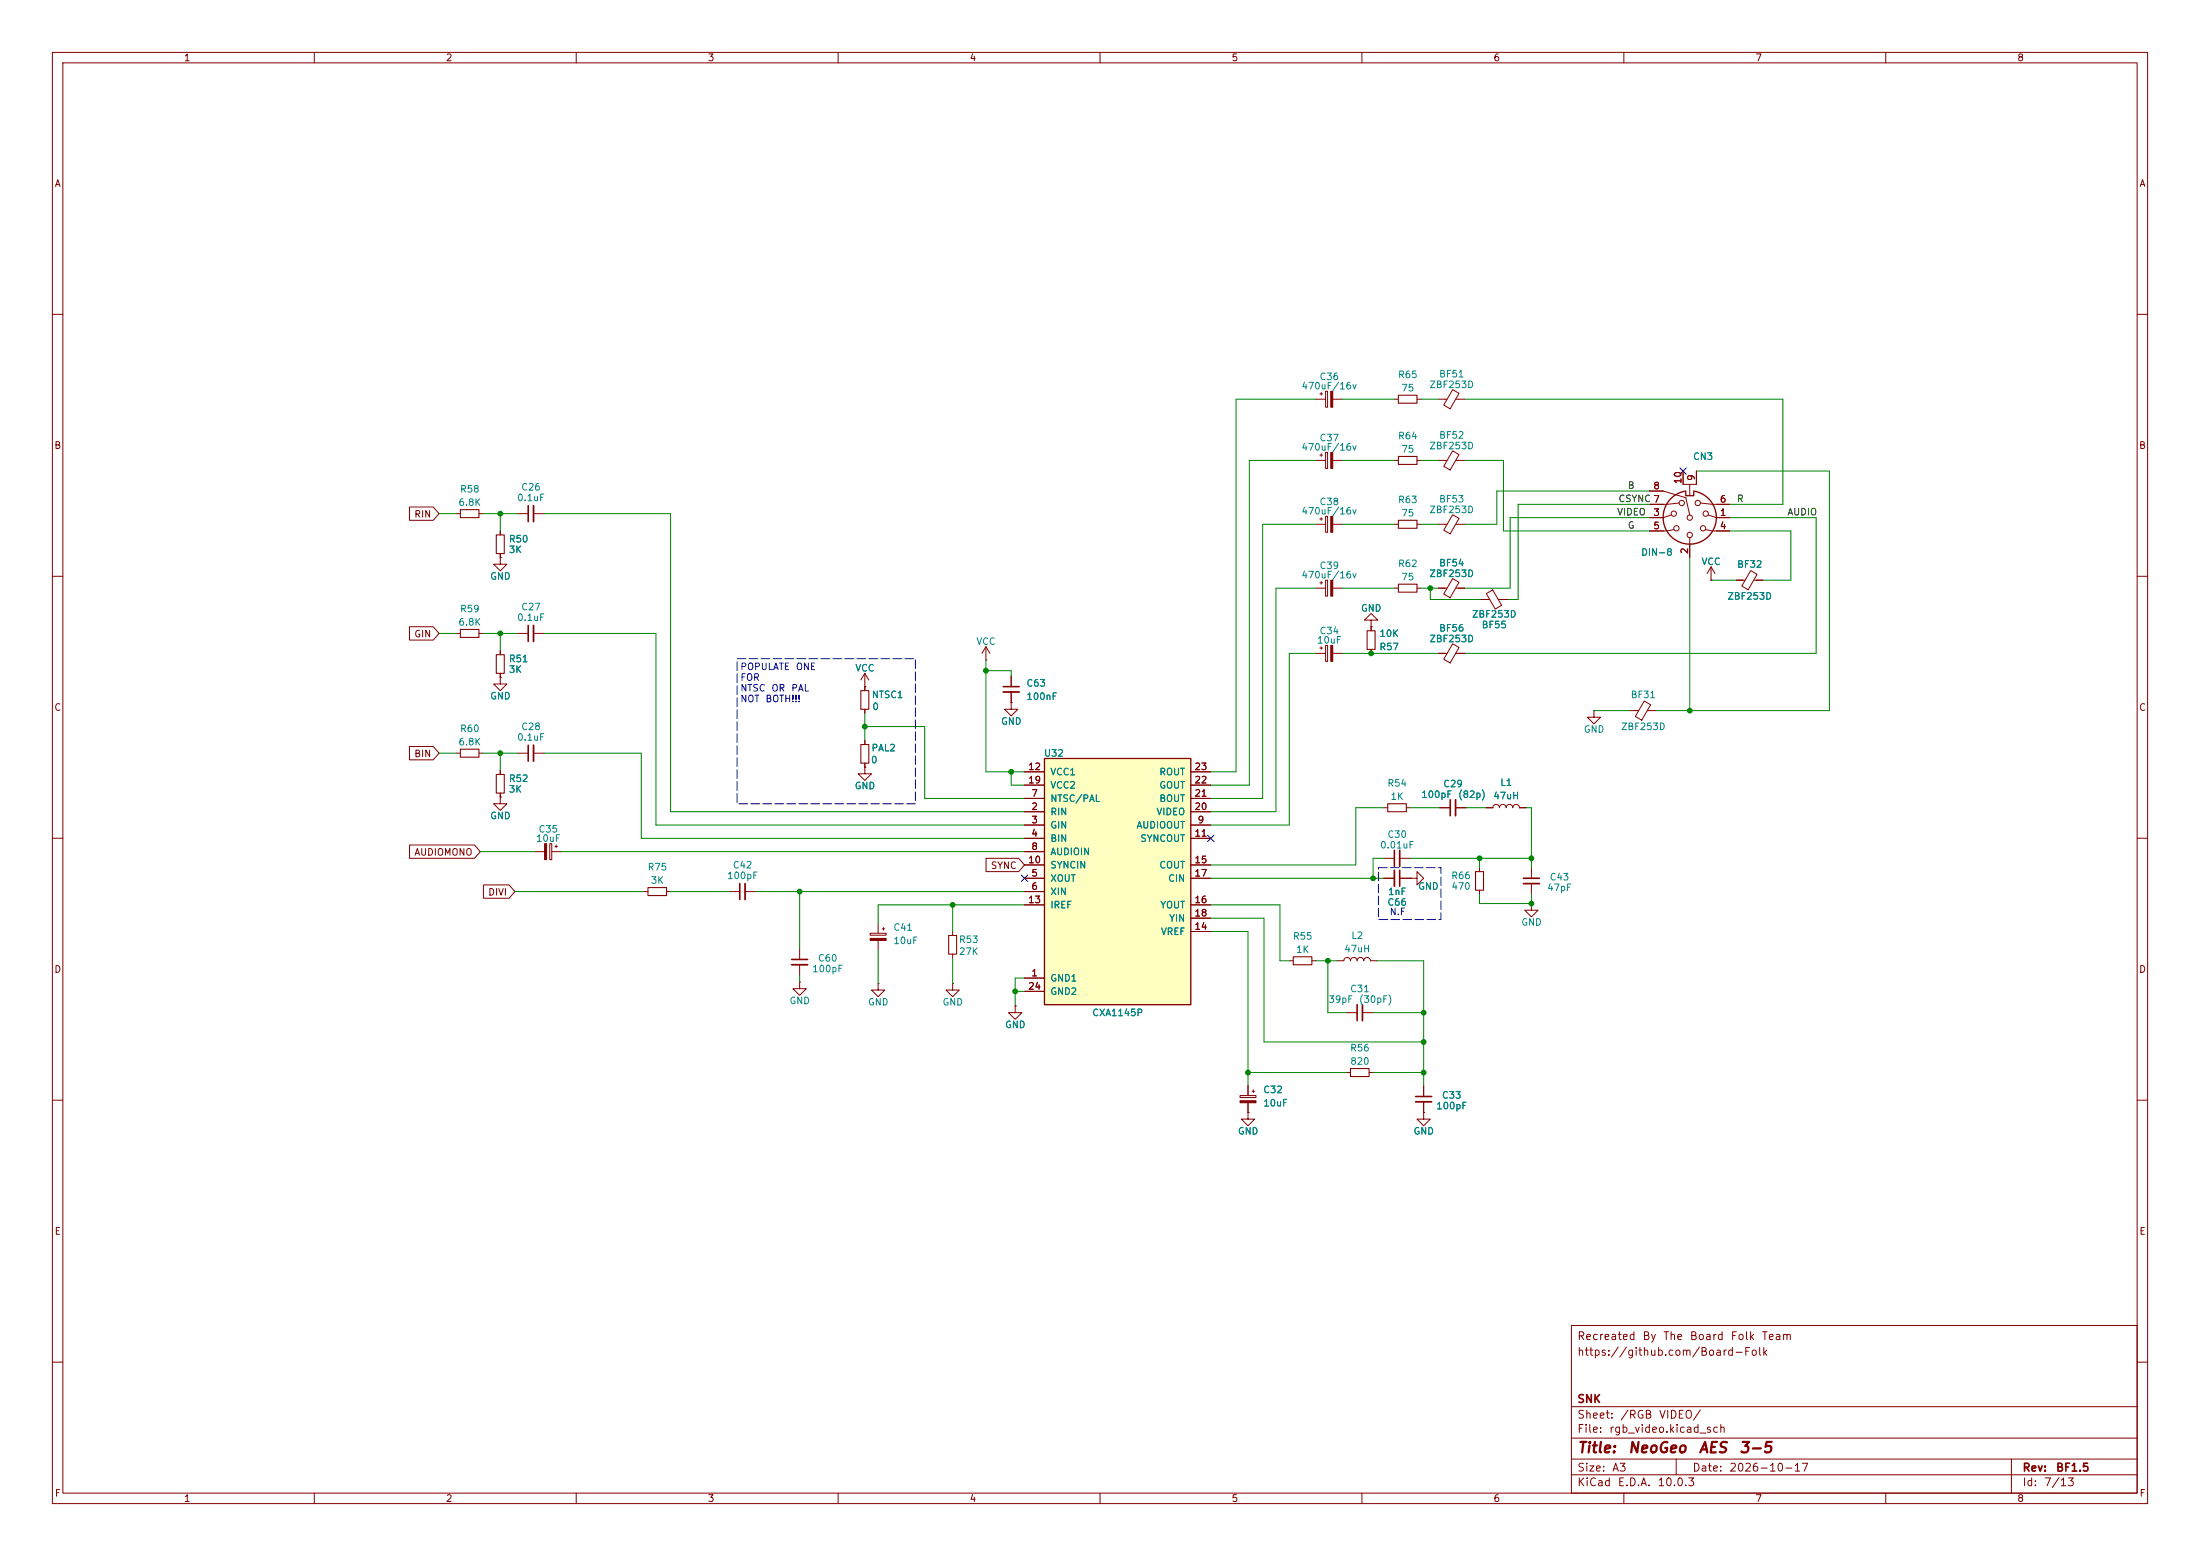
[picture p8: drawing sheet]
<svg xmlns="http://www.w3.org/2000/svg" width="420mm" height="297mm" viewBox="0 0 420 297" stroke-linecap="round" stroke-linejoin="round" font-family="sans-serif">
<g fill="none" stroke="#840000" stroke-width=".19">
<path d="M10 10h400v277h-400zM12 12h396v273h-396zM60 10v2M110 10v2M160 10v2M210 10v2M260 10v2M310 10v2M360 10v2M10 60h2M408 60h2M87.1 98h.8"/>
<path d="M91.4 98h.8M251.2 87.9h1.9M252 99.1h.5M252 86.9h.5M252.2 86.6v.5M252.2 98.8v.5M253.1 98.6h.3v3h-.3zM253.1 86.4h.3v3h-.3zM254.4 87.9h1.9M10 110h2M251.2 100.1h1.9M251.2 112.3h1.9"/>
<path d="M252 111.3h.5M252.2 111v.5M253.1 110.7h.3v3.1h-.3zM254.4 100.1h1.9M254.4 112.3h1.9M408 110h2M165.1 131.1h.1M165.1 128.5l-.8 1.3M165.1 128.5l.8 1.3M165.1 128.5v3.3M165.1 135.4v.7M188.2 126h.1"/>
<path d="M188.2 123.4l-.7 1.3M188.2 123.4l.8 1.3M188.2 123.4v2.6M193 134.1v1.3h1.3l-1.3 1.3-1.2-1.3h1.2M193 134.1h.1M193 129v2.1M193 132.1v2M10 160h2M165.1 146.4v1.3h1.3l-1.3 1.3-1.3-1.3h1.3M165.1 146.4h.1M165.1 141.4v.7M165.1 145.7v.7"/>
<path d="M408 160h2M122.9 170.2h.8M127.3 170.2h.7M166.1 178.1h3.1v.4h-3.1zM167.6 176.3v1.8M167.6 179.5v1.9M168.4 177.3h.5M168.7 177v.5M152.7 187.5v1.2h1.2l-1.2 1.3-1.3-1.3h1.3M152.7 187.5h.1M152.7 181.1v2M152.7 184.2v2"/>
<path d="M167.6 187.7v1.3h1.3l-1.3 1.2-1.2-1.2h1.2M167.6 187.7h.1M181.9 187.7v1.3h1.2l-1.2 1.2-1.3-1.2h1.3M181.9 187.7h.1M193.8 192v1.3h1.3l-1.3 1.3-1.3-1.3h1.3M193.8 192h.1M10 210h2M236.7 209.1h3.1v.4h-3.1zM238.3 207.3v1.8M238.3 210.5v1.8M239 208.3h.5M239.3 208v.5"/>
<path d="M408 210h2M300 253h108v32h-108zM10 260h2M300 278.5h108M300 274.5h108M300 268.5h108M320 278.5v3M384 278.5v6.5M408 260h2M60 285v2M110 285v2M160 285v2"/>
<path d="M210 285v2M260 285v2M300 281.5h108M310 285v2M360 285v2"/>
</g>
<g fill="#840000" stroke="#840000" stroke-width=".19">
<path d="M236.7 210.1h3.1v.4h-3.1z"/>
<path d="M166.1 179.1h3.1v.4h-3.1z"/>
<path d="M254.1 98.6h.3v3h-.3z"/>
<path d="M254.1 110.7h.3v3.1h-.3z"/>
<path d="M254.1 86.4h.3v3h-.3z"/>
</g>
<path d="M87.9 97.3h3.5v1.5h-3.5zM164.3 131.8h1.6v3.6h-1.6zM164.3 142.1h1.6v3.6h-1.6zM123.7 169.4h3.6v1.5h-3.6z" fill="none" stroke="#840000" stroke-width=".2"/>
<path d="M191.5 131.1h3.1M151.1 183.1h3.1" fill="none" stroke="#840000" stroke-width=".3"/>
<path d="M191.5 132.1h3.1M151.1 184.2h3.1" fill="none" stroke="#840000" stroke-width=".33"/>
<path d="M199.4 144.8h27.9v47h-27.9z" fill="#ffffc2"/>
<path d="M321.8 93.9v.7h1.5v-.7M323.3 93.7a5.1 5.1 0 0 1 3.6 7.8 5.1 5.1 0 0 1-8.6 0 5.1 5.1 0 0 1 3.5-7.8M199.4 144.8h27.9v47h-27.9z" fill="none" stroke="#840000" stroke-width=".25"/>
<g fill="none" stroke="#840000" stroke-width=".19">
<path d="M251.2 76.2h1.9M252 75.2h.5M252.2 74.9v.5M253.1 74.7h.3v3h-.3zM254.4 76.2h1.9M266.2 76.2h.8M270.5 76.2h.8M274.6 76.2h1.6M277.3 74.4l1.2 .7-1.7 2.9-1.2-.7zM277.9 76.2h1.8M78.2 96.8h4.5l1.1 1.2-1.1 1.3h-4.5zM98.8 98h2"/>
<path d="M101.9 98h2M266.2 87.9h.8M270.5 87.9h.8M274.6 87.9h1.6M277.3 98.2l1.2 .8-1.7 2.9-1.2-.7zM277.3 86.1l1.2 .7-1.7 2.9-1.2-.7zM277.9 87.9h1.8M315 93.7h2.5l4.3 1.3 .8 3.3M319 98.3l-1.5 .5h-2.5M320.5 96l-2.2 .3h-3.3M321.3 89.9v2.6h2.5v-2.6M322.6 92.5v2"/>
<path d="M324.6 96l2.3 .3h3.3M326.1 98.3l1.6 .5h2.5M78.2 119.6h4.5l1.1 1.3-1.1 1.3h-4.5zM95.5 106.4v1.3h1.3l-1.3 1.3-1.3-1.3h1.3M95.5 106.4h.1M95.5 101.3v.8M95.5 105.7v.7M261.7 118.4h-1.2l1.2-1.3 1.3 1.3h-1.3v1.2M261.7 119.6h.1M261.7 119.6v.8M266.2 112.3h.8M266.2 100.1h.8"/>
<path d="M270.5 112.3h.8M270.5 100.1h.8M274.6 112.3h1.6M274.6 100.1h1.6M277.3 110.4l1.2 .8-1.7 2.9-1.2-.7zM277.9 112.3h1.8M277.9 100.1h1.8M282.7 114.4h1.7M283.7 113.3l1.3-.7 1.7 2.9-1.3 .8zM286 114.4h1.8M319.5 101.1l-1.2 .2h-3.3M322.6 102.6v3.8"/>
<path d="M325.6 101.1l1.3 .2h3.3M326.6 110.7h.1M326.6 108.2l-.7 1.3M326.6 108.2l.8 1.3M326.6 108.2v2.5M331.5 110.7h1.6M334.2 108.9l1.2 .7-1.7 3-1.2-.7zM334.8 110.7h1.7M87.1 120.9h.8M91.4 120.9h.8M95.5 129.3v1.3h1.3l-1.3 1.2-1.3-1.2h1.3M95.5 129.3h.1"/>
<path d="M95.5 124.2v.8M95.5 128.5v.8M98.8 120.9h2M101.9 120.9h2M165.1 131.1h.1M165.1 131.1v.7M165.1 135.4v.7M193 134.1h.1M193 129v2.1M193 132.1v2M251.2 124.7h1.9M252 123.7h.5"/>
<path d="M252.2 123.4v.6M253.1 123.2h.3v3h-.3zM254.4 124.7h1.9M261.7 124v.7M274.6 124.7h1.6M277.3 122.9l1.2 .7-1.7 2.9-1.2-.7zM277.9 124.7h1.8M304.3 135.6v1.3h1.3l-1.3 1.3-1.3-1.3h1.3M304.3 135.6h.1M311.1 135.6h1.7M313.9 133.8l1.2 .7-1.7 3-1.2-.7zM314.5 135.6h1.7"/>
<path d="M78.2 142.5h4.5l1.1 1.3-1.1 1.2h-4.5zM87.1 143.8h.8M91.4 143.8h.8M95.5 152.1v1.3h1.3l-1.3 1.3-1.3-1.3h1.3M95.5 152.1h.1M95.5 147.1v.7M95.5 151.4v.7M98.8 143.8h2M101.9 143.8h2M165.1 146.4h.1M165.1 141.4v.7M165.1 145.7v.7"/>
<path d="M195.6 154.9h3.8M195.6 157.5h3.8M195.6 152.4h3.8M195.6 147.3h3.8M195.6 149.9h3.8M227.3 154.9h3.8M227.3 157.5h3.8M227.3 152.4h3.8M227.3 147.3h3.8M227.3 149.9h3.8M264.2 154.2h.7M268.5 154.2h.7"/>
<path d="M274.8 154.2h2.1M277.9 154.2h2M283.7 154.2h1.3a.64 .64 0 0 1 .6-.7 .64 .64 0 0 1 .7 .7 .64 .64 0 0 1 .6-.7 .64 .64 0 0 1 .6 .7 .64 .64 0 0 1 .7-.7 .64 .64 0 0 1 .6 .7 .64 .64 0 0 1 .6-.7 .64 .64 0 0 1 .7 .7h1.2M78.2 161.3h12.4l1.1 1.3-1.1 1.2h-12.4zM92.3 168.9h4.9l1.1 1.3-1.1 1.3h-4.9zM102.1 162.6h1.9M105 161h.3v3.1h-.3zM105.3 162.6h1.9M105.9 161.5h.5M106.2 161.3v.5M139.2 170.2h2M142.2 170.2h2.1"/>
<path d="M181.9 177.8v.8M188.2 163.8h6.3l1.1 1.3-1.1 1.3h-6.3zM195.6 160h3.8M195.6 167.6h3.8M195.6 170.2h3.8M195.6 162.6h3.8M195.6 165.1h3.8M195.6 172.7h3.8M227.3 160h3.8M227.3 167.6h3.8M227.3 165.1h3.8M227.3 172.7h3.8"/>
<path d="M227.3 177.8h3.8M227.3 175.3h3.8M264.2 167.6h2M264.2 163.8h2M267.2 167.6h2M267.2 163.8h2M269.2 167.6h1.3v-1.2l1.3 1.2-1.3 1.3v-1.3M269.2 167.6h.1M282.4 165.6v.8M282.4 169.9v.8M292.4 172.5v1.2h1.2l-1.2 1.3-1.3-1.3h1.3M292.4 172.5h.1"/>
<path d="M292.4 165.6v2M292.4 168.7v2M181.9 182.1v.8M193.8 192h.1M195.6 186.7h3.8M195.6 189.2h3.8M246.1 183.4h.8M250.4 183.4h.8M255.3 183.4h1.2a.64 .64 0 0 1 .7-.6 .64 .64 0 0 1 .6 .6 .64 .64 0 0 1 .6-.6 .64 .64 0 0 1 .7 .6 .64 .64 0 0 1 .6-.6 .64 .64 0 0 1 .6 .6 .64 .64 0 0 1 .7-.6 .64 .64 0 0 1 .6 .6h1.3M257 193.3h2.1M260.1 193.3h2M238.3 212.3v1.3h1.2l-1.2 1.3-1.3-1.3h1.3"/>
<path d="M238.3 212.3h.1M238.3 207.3v1.8M238.3 210.5v1.8M257 204.7h.8M261.4 204.7h.7M271.8 212.3v1.3h1.2l-1.2 1.3-1.3-1.3h1.3M271.8 212.3h.1M271.8 207.3v2M271.8 210.3v2"/>
<circle cx="319.5" cy="98" r=".51"/>
<circle cx="321.1" cy="96" r=".51"/>
<circle cx="322.6" cy="98.8" r=".51"/>
<circle cx="324.1" cy="96" r=".51"/>
<circle cx="325.6" cy="98" r=".51"/>
<circle cx="320" cy="100.8" r=".51"/>
<circle cx="322.6" cy="102.1" r=".51"/>
<circle cx="325.1" cy="100.8" r=".51"/>
</g>
<g fill="#840000" stroke="#840000" stroke-width=".19">
<path d="M254.1 74.7h.3v3h-.3z"/>
<path d="M254.1 123.2h.3v3h-.3z"/>
<path d="M104 161h.3v3.1h-.3z"/>
</g>
<g fill="none" stroke="#840000" stroke-width=".2">
<path d="M267 75.4h3.5v1.6h-3.5zM267 99.3h3.5v1.5h-3.5zM267 87.1h3.5v1.5h-3.5zM94.7 102.1h1.6v3.6h-1.6zM267 111.5h3.5v1.5h-3.5zM87.9 120.1h3.5v1.6h-3.5zM94.7 125h1.6v3.5h-1.6zM261 120.4h1.5v3.6h-1.5zM87.9 143h3.5v1.5h-3.5zM94.7 147.8h1.6v3.6h-1.6zM264.9 153.4h3.6v1.5h-3.6zM181.1 178.6h1.5v3.5h-1.5z"/>
<path d="M281.7 166.4h1.5v3.5h-1.5zM246.9 182.6h3.5v1.6h-3.5zM257.8 204h3.6v1.5h-3.6z"/>
</g>
<path d="M100.8 96.5v3.1M100.8 119.4v3M100.8 142.2v3.1M276.9 152.7v3M141.2 168.7v3M266.2 162.3v3.1M267.2 166.1v3.1M290.8 167.6h3.1M259.1 191.8v3M270.3 209.3h3" fill="none" stroke="#840000" stroke-width=".3"/>
<path d="M101.9 96.5v3.1M101.9 119.4v3M101.9 142.2v3.1M277.9 152.7v3M142.2 168.7v3M266.2 166.1v3.1M267.2 162.3v3.1M290.8 168.7h3.1M260.1 191.8v3M270.3 210.3h3" fill="none" stroke="#840000" stroke-width=".33"/>
<g fill="none" stroke="#008400" stroke-width=".19">
<path d="M251.2 76.2h-15.2v71.1h-4.9M256.3 76.2h9.9M271.3 76.2h3.3M279.7 76.2h60.7v20.1h-10.2M83.8 98h3.3M92.2 98h6.6M95.5 98v3.3M103.9 98h24.1v56.9h67.6M251.2 87.9h-12.7v62h-7.4M256.3 87.9h9.9M271.3 87.9h3.3M279.7 87.9h7.3v13.4h28"/>
<path d="M315 96.3h-25.2v18.1h-2M315 98.8h-26.7v13.5h-8.6M315 93.7h-29.3v6.4h-6M323.8 89.9h25.4v45.7h-33M330.2 98.8h16.5v25.9h-67M251.2 112.3h-7.6v42.6h-12.5M251.2 100.1h-10.2v52.3h-9.9M256.3 112.3h9.9M256.3 100.1h9.9M271.3 112.3h3.3M271.3 100.1h3.3M273 112.3v2.1h9.7"/>
<path d="M322.6 106.4v29.2M326.6 110.7h4.9M330.2 101.3h11.7v9.4h-5.4M83.8 120.9h3.3M92.2 120.9h6.6M95.5 120.9v3.3M103.9 120.9h21.3v36.6h70.4M165.1 138.7h11.4v13.7h19.1M165.1 136.1v5.3M188.2 128h4.8v1M188.2 126v21.3h7.4M251.2 124.7h-5.1v32.8h-15"/>
<path d="M256.3 124.7h18.3M304.3 135.6h6.8M83.8 143.8h3.3M92.2 143.8h6.6M95.5 143.8v3.3M103.9 143.8h18.5v16.2h73.2M193 147.3v2.6h2.6M264.2 154.2h-5.4v10.9h-27.7M269.2 154.2h5.6M279.9 154.2h3.8M291.3 154.2h1.1v11.4M91.7 162.6h10.4"/>
<path d="M98.3 170.2h24.6M107.2 162.6h88.4M128 170.2h11.2M144.3 170.2h51.3M152.7 170.2v10.9M181.9 172.7v5.1M195.6 172.7h-28v3.6M231.1 177.8h7.2v29.5M231.1 167.6h33.1M231.1 172.7h13.2v10.7h1.8M231.1 175.3h10.2v23.6h30.5M264.2 163.8h-2.1v3.8"/>
<path d="M269.2 163.8h23.2M282.4 170.7v1.8h10v-1.8M282.4 163.8v1.8M152.7 186.2v1.3M167.6 181.4v6.3M181.9 182.9v4.8M193.8 189.2h1.8M195.6 186.7h-1.8v5.3M251.2 183.4h4.1M253.5 183.4v9.9h3.5M262.1 193.3h9.7M262.9 183.4h8.9v23.9"/>
<path d="M238.3 204.7h18.7M262.1 204.7h9.7"/>
</g>
<path d="M320.7 89.3l1.2 1.2M321.9 89.3l-1.2 1.2M230.5 159.4l1.2 1.2M231.7 159.4l-1.2 1.2M195 167l1.2 1.2M196.2 167l-1.2 1.2" fill="none" stroke="#000084" stroke-width=".19"/>
<path d="M140.7 125.7h34.1v27.7h-34.1zM263.1 165.6h12v9.9h-12z" fill="none" stroke="#0000c2" stroke-width=".19" stroke-dasharray="1.7 .6"/>
<g fill="#008400" stroke="#008400" stroke-width=".19">
<circle cx="193.8" cy="189.2" r=".46"/>
<circle cx="193" cy="147.3" r=".46"/>
<circle cx="181.9" cy="172.7" r=".46"/>
<circle cx="322.6" cy="135.6" r=".46"/>
<circle cx="271.8" cy="198.9" r=".46"/>
<circle cx="271.8" cy="193.3" r=".46"/>
<circle cx="253.5" cy="183.4" r=".46"/>
<circle cx="238.3" cy="204.7" r=".46"/>
<circle cx="271.8" cy="204.7" r=".46"/>
<circle cx="95.5" cy="120.9" r=".46"/>
<circle cx="95.5" cy="143.8" r=".46"/>
<circle cx="95.5" cy="98" r=".46"/>
<circle cx="292.4" cy="172.5" r=".46"/>
<circle cx="292.4" cy="163.8" r=".46"/>
<circle cx="262.1" cy="167.6" r=".46"/>
<circle cx="282.4" cy="163.8" r=".46"/>
<circle cx="273" cy="112.3" r=".46"/>
<circle cx="261.7" cy="124.7" r=".46"/>
<circle cx="188.2" cy="128" r=".46"/>
<circle cx="165.1" cy="138.7" r=".46"/>
<circle cx="152.7" cy="170.2" r=".46"/>
</g>
<g font-size="2" fill="#840000">
<text x="301" y="277.8">Title:</text>
<text x="310.7" y="277.8">NeoGeo</text>
<text x="324.1" y="277.8">AES</text>
<text x="331.9" y="277.8">3-5</text>
</g>
<g font-size="1.5" fill="#840000">
<text x="301" y="256.1">Recreated</text>
<text x="313.4" y="256.1">By</text>
<text x="317.4" y="256.1">The</text>
<text x="322.5" y="256.1">Board</text>
<text x="330.3" y="256.1">Folk</text>
<text x="336.2" y="256.1">Team</text>
<text x="301" y="259.1">https://github.com/Board-Folk</text>
<text x="301" y="268.1">SNK</text>
<text x="301" y="273.8">File:</text>
<text x="301" y="271.1">Sheet:</text>
<text x="307.1" y="273.8">rgb_video.kicad_sch</text>
<text x="309.2" y="271.1">/RGB</text>
<text x="316.6" y="271.1">VIDEO/</text>
<text x="301" y="281.2">Size:</text>
<text x="307.6" y="281.2">A3</text>
<text x="323" y="281.2">Date:</text>
<text x="330" y="281.2">2026-10-17</text>
<text x="386" y="281.2">Rev:</text>
<text x="392.4" y="281.2">BF1.5</text>
<text x="301" y="284">KiCad</text>
<text x="308.7" y="284">E.D.A.</text>
<text x="316.3" y="284">10.0.3</text>
<text x="386" y="284">Id:</text>
<text x="390.1" y="284">7/13</text>
</g>
<g font-size="1.3" fill="#840000">
<text x="35" y="12">1</text>
<text x="85" y="12">2</text>
<text x="135" y="12">3</text>
<text x="185" y="12">4</text>
<text x="235" y="12">5</text>
<text x="285" y="12">6</text>
<text x="335" y="12">7</text>
<text x="385" y="12">8</text>
<text x="10.3" y="36">A</text>
<text x="408.3" y="36">A</text>
<text x="10.3" y="86">B</text>
<text x="408.2" y="86">B</text>
<text x="315.5" y="93.7">8</text>
<text x="321.3" y="92.5" transform="rotate(-90 321.3 92.5)">10</text>
<text x="323.8" y="91.9" transform="rotate(-90 323.8 91.9)">9</text>
<text x="79" y="99.1">RIN</text>
<text x="315.5" y="98.8">3</text>
<text x="315.5" y="101.3">5</text>
<text x="315.5" y="96.2">7</text>
<text x="328.2" y="98.8">1</text>
<text x="328.2" y="101.3">4</text>
<text x="328.2" y="96.2">6</text>
<text x="322.6" y="105.9" transform="rotate(-90 322.6 105.9)">2</text>
<text x="79" y="122">GIN</text>
<text x="10.3" y="136">C</text>
<text x="408.2" y="136">C</text>
<text x="79" y="144.8">BIN</text>
<text x="196.2" y="147.3">12</text>
<text x="196.2" y="149.8">19</text>
<text x="227.9" y="149.8">22</text>
<text x="227.9" y="147.3">23</text>
<text x="196.8" y="154.9">2</text>
<text x="196.8" y="152.4">7</text>
<text x="227.9" y="154.9">20</text>
<text x="227.9" y="152.4">21</text>
<text x="196.8" y="157.5">3</text>
<text x="196.8" y="160">4</text>
<text x="227.9" y="160">11</text>
<text x="228.5" y="157.5">9</text>
<text x="79" y="163.6">AUDIOMONO</text>
<text x="189" y="166.2">SYNC</text>
<text x="196.2" y="165.1">10</text>
<text x="196.8" y="167.6">5</text>
<text x="196.8" y="162.5">8</text>
<text x="227.9" y="165.1">15</text>
<text x="227.9" y="167.6">17</text>
<text x="93.1" y="171.2">DIVI</text>
<text x="196.2" y="172.7">13</text>
<text x="196.8" y="170.2">6</text>
<text x="227.9" y="172.7">16</text>
<text x="227.9" y="177.8">14</text>
<text x="227.9" y="175.2">18</text>
<text x="10.3" y="186">D</text>
<text x="408.2" y="186">D</text>
<text x="196.2" y="189.2">24</text>
<text x="196.8" y="186.7">1</text>
<text x="10.3" y="236">E</text>
<text x="408.3" y="236">E</text>
<text x="10.3" y="286">F</text>
<text x="35" y="287">1</text>
<text x="85" y="287">2</text>
<text x="135" y="287">3</text>
<text x="185" y="287">4</text>
<text x="235" y="287">5</text>
<text x="285" y="287">6</text>
<text x="335" y="287">7</text>
<text x="385" y="287">8</text>
<text x="408.3" y="286">F</text>
</g>
<g font-size="1.3" fill="#008484">
<text x="248.4" y="74.6">470uF/16v</text>
<text x="251.8" y="72.9">C36</text>
<text x="266.8" y="72.5">R65</text>
<text x="267.4" y="75">75</text>
<text x="272.8" y="74.4">ZBF253D</text>
<text x="274.6" y="72.3">BF51</text>
<text x="248.4" y="86.3">470uF/16v</text>
<text x="251.8" y="84.5">C37</text>
<text x="266.8" y="84.2">R64</text>
<text x="267.4" y="86.7">75</text>
<text x="272.8" y="86.1">ZBF253D</text>
<text x="274.6" y="84">BF52</text>
<text x="323.1" y="88.1">CN3</text>
<text x="87.7" y="94.3">R58</text>
<text x="98.6" y="96">0.1uF</text>
<text x="99.4" y="93.9">C26</text>
<text x="87.4" y="96.9">6.8K</text>
<text x="248.4" y="98.5">470uF/16v</text>
<text x="251.8" y="96.7">C38</text>
<text x="266.8" y="96.3">R63</text>
<text x="267.4" y="98.9">75</text>
<text x="272.8" y="98.3">ZBF253D</text>
<text x="274.6" y="96.2">BF53</text>
<text x="97" y="105.9">3K</text>
<text x="97" y="103.8">R50</text>
<text x="313.2" y="106.4">DIN-8</text>
<text x="93.5" y="111">GND</text>
<text x="248.4" y="110.7">470uF/16v</text>
<text x="251.8" y="108.9">C39</text>
<text x="266.8" y="108.5">R62</text>
<text x="267.4" y="111.1">75</text>
<text x="272.8" y="110.4">ZBF253D</text>
<text x="274.6" y="108.4">BF54</text>
<text x="324.7" y="108.2">VCC</text>
<text x="331.5" y="108.7">BF32</text>
<text x="87.4" y="119.7">6.8K</text>
<text x="87.7" y="117.2">R59</text>
<text x="98.6" y="118.8">0.1uF</text>
<text x="99.4" y="116.8">C27</text>
<text x="259.7" y="117">GND</text>
<text x="280.9" y="118.2">ZBF253D</text>
<text x="329.7" y="114.8">ZBF253D</text>
<text x="186.3" y="123.4">VCC</text>
<text x="251.3" y="123.1">10uF</text>
<text x="251.8" y="121.4">C34</text>
<text x="263.2" y="124.4">R57</text>
<text x="263.2" y="121.9">10K</text>
<text x="272.8" y="122.9">ZBF253D</text>
<text x="274.6" y="120.9">BF56</text>
<text x="282.8" y="120.2">BF55</text>
<text x="97" y="128.7">3K</text>
<text x="97" y="126.7">R51</text>
<text x="163.2" y="128.5">VCC</text>
<text x="195.8" y="131.4">C63</text>
<text x="93.5" y="133.8">GND</text>
<text x="166.3" y="133.6">NTSC1</text>
<text x="166.4" y="135.8">0</text>
<text x="195.8" y="133.9">100nF</text>
<text x="311.2" y="133.6">BF31</text>
<text x="87.4" y="142.6">6.8K</text>
<text x="87.7" y="140">R60</text>
<text x="98.6" y="141.7">0.1uF</text>
<text x="99.4" y="139.7">C28</text>
<text x="166.3" y="143.7">PAL2</text>
<text x="191" y="138.6">GND</text>
<text x="302.3" y="140.2">GND</text>
<text x="309.4" y="139.7">ZBF253D</text>
<text x="97" y="149.6">R52</text>
<text x="166.2" y="146">0</text>
<text x="199.2" y="144.7">U32</text>
<text x="200.4" y="148.3">VCC1</text>
<text x="221.2" y="148.3">ROUT</text>
<text x="97" y="151.6">3K</text>
<text x="163.1" y="151">GND</text>
<text x="200.4" y="155.9">RIN</text>
<text x="200.4" y="153.4">NTSC/PAL</text>
<text x="200.4" y="150.8">VCC2</text>
<text x="220.7" y="155.9">VIDEO</text>
<text x="221.2" y="153.4">BOUT</text>
<text x="221.2" y="150.8">GOUT</text>
<text x="264.8" y="150.5">R54</text>
<text x="265.4" y="153">1K</text>
<text x="271.2" y="152.6">100pF</text>
<text x="275.4" y="150.6">C29</text>
<text x="278.3" y="152.6">(82p)</text>
<text x="285" y="152.9">47uH</text>
<text x="286.3" y="150.3">L1</text>
<text x="93.5" y="156.7">GND</text>
<text x="102.2" y="161">10uF</text>
<text x="102.7" y="159.2">C35</text>
<text x="200.4" y="158.5">GIN</text>
<text x="200.4" y="161">BIN</text>
<text x="216.9" y="158.5">AUDIOOUT</text>
<text x="217.6" y="161">SYNCOUT</text>
<text x="264.8" y="160.2">C30</text>
<text x="123.5" y="166.5">R75</text>
<text x="139.8" y="166.1">C42</text>
<text x="200.4" y="163.5">AUDIOIN</text>
<text x="200.4" y="166.1">SYNCIN</text>
<text x="221.2" y="166.1">COUT</text>
<text x="263.4" y="162.3">0.01uF</text>
<text x="124.1" y="169">3K</text>
<text x="138.7" y="168.1">100pF</text>
<text x="200.4" y="168.6">XOUT</text>
<text x="200.4" y="171.2">XIN</text>
<text x="200.4" y="173.7">IREF</text>
<text x="221.4" y="173.7">YOUT</text>
<text x="222.9" y="168.6">CIN</text>
<text x="264.8" y="173.2">C66</text>
<text x="264.9" y="171.2">1nF</text>
<text x="270.6" y="170.1">GND</text>
<text x="276.9" y="168.1">R66</text>
<text x="277" y="170.1">470</text>
<text x="295.3" y="170.4">47pF</text>
<text x="295.7" y="168.4">C43</text>
<text x="170.4" y="178">C41</text>
<text x="221.5" y="178.8">VREF</text>
<text x="223.1" y="176.2">YIN</text>
<text x="246.7" y="179.7">R55</text>
<text x="257.9" y="179.5">L2</text>
<text x="290.3" y="177">GND</text>
<text x="155" y="185.9">100pF</text>
<text x="156" y="183.9">C60</text>
<text x="170.4" y="180.5">10uF</text>
<text x="183" y="180.3">R53</text>
<text x="183" y="182.6">27K</text>
<text x="247.3" y="182.2">1K</text>
<text x="256.5" y="182.1">47uH</text>
<text x="150.6" y="192">GND</text>
<text x="200.4" y="187.7">GND1</text>
<text x="200.4" y="190.2">GND2</text>
<text x="253.5" y="191.7">39pF</text>
<text x="257.6" y="189.7">C31</text>
<text x="259.3" y="191.7">(30pF)</text>
<text x="165.6" y="192.2">GND</text>
<text x="179.8" y="192.2">GND</text>
<text x="191.8" y="196.6">GND</text>
<text x="208.4" y="194.3">CXA1145P</text>
<text x="257.6" y="201">R56</text>
<text x="257.7" y="203.5">820</text>
<text x="241.1" y="209">C32</text>
<text x="241.1" y="211.5">10uF</text>
<text x="274.1" y="212">100pF</text>
<text x="275.2" y="210">C33</text>
<text x="236.2" y="216.9">GND</text>
<text x="269.7" y="216.9">GND</text>
</g>
<g font-size="1.3">
<text x="310.6" y="93.6">B</text>
<text x="308.6" y="98.7">VIDEO</text>
<text x="308.9" y="96.1">CSYNC 7</text>
<text x="310.6" y="101.2">G</text>
<text x="331.5" y="96.1">R</text>
<text x="341.1" y="98.7">AUDIO</text>
</g>
<g font-size="1.3" fill="#0000c2">
<text x="141.2" y="128.2">POPULATE</text>
<text x="141.2" y="130.3">FOR</text>
<text x="151.8" y="128.2">ONE</text>
<text x="141.2" y="132.3">NTSC</text>
<text x="141.2" y="134.3">NOT</text>
<text x="146" y="134.3">BOTH!!!</text>
<text x="147.2" y="132.3">OR</text>
<text x="150.9" y="132.3">PAL</text>
<text x="265.2" y="175">N.F</text>
</g>
</svg>
